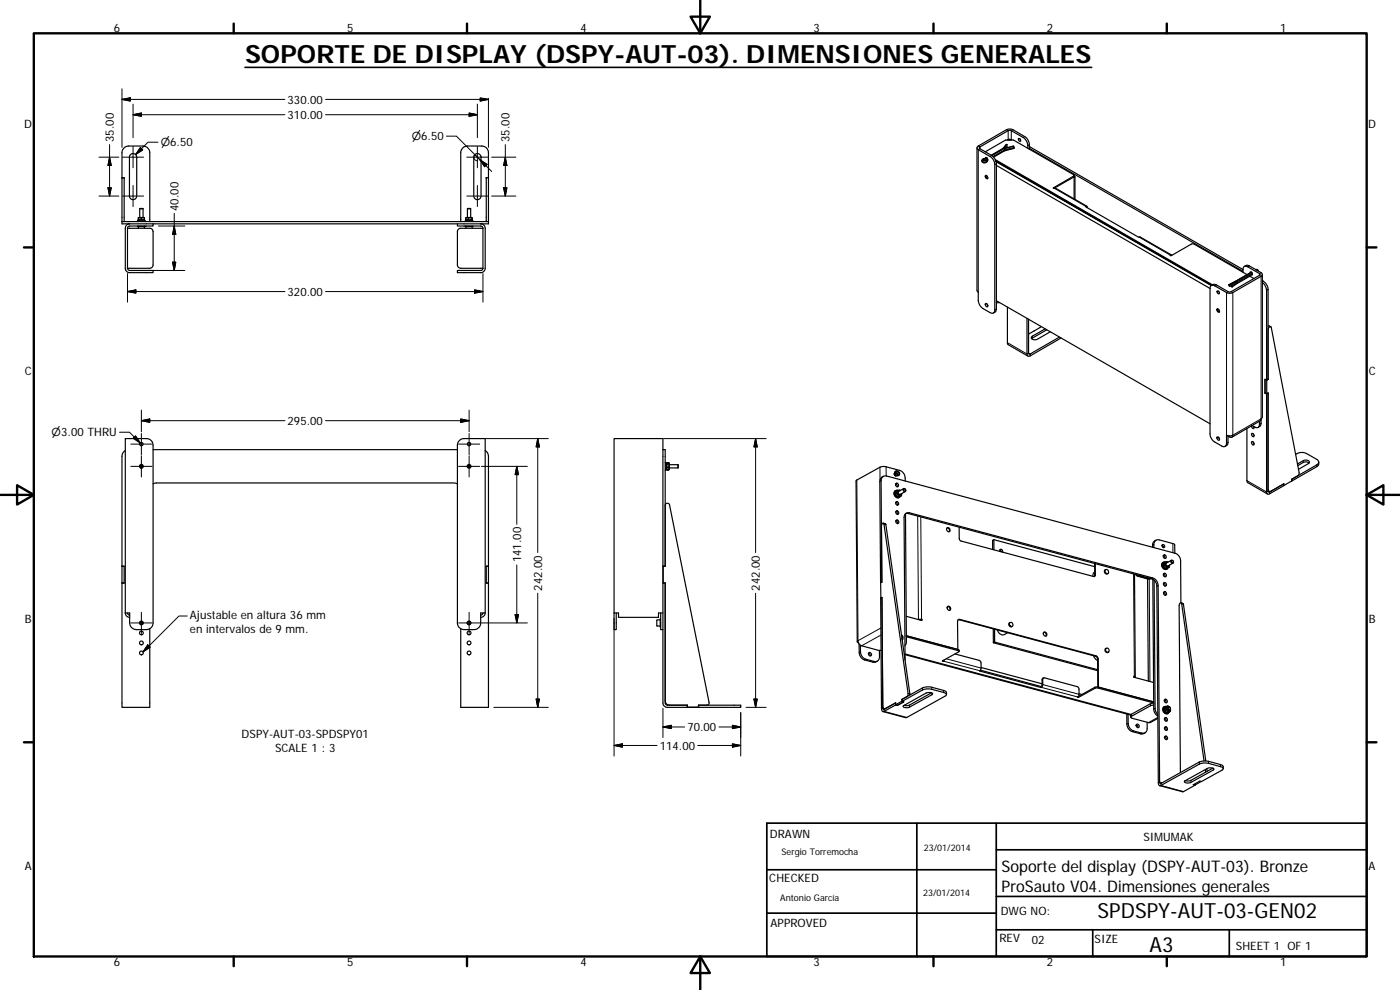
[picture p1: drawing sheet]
<svg xmlns="http://www.w3.org/2000/svg" width="420mm" height="297mm" viewBox="0 0 420 297" stroke-linecap="round" stroke-linejoin="round" font-family="sans-serif">
<g fill="none" stroke="#000" stroke-width=".36">
<path d="M36.6 53.3h.7v13.2M39.3 46.3a1.1 1.1 0 0 1 1.1-.1 1.1 1.1 0 0 1 .6 1v11.6a1.09 1.09 0 0 1-1.1 1.1 1.09 1.09 0 0 1-1-1.1v-11.6zM142.6 46.3a1.1 1.1 0 0 1 1.1-.1 1.1 1.1 0 0 1 .7 1v11.6a1.09 1.09 0 0 1-1.1 1.1 1.09 1.09 0 0 1-1.1-1.1v-11.6zM146.6 53.3h-.7v13.2M293.2 44.3v42.8l.4 .6v2.4a3.3 3.3 0 0 0 1.4 2.5l2.1 1.2a.85 .85 0 0 0 1 .1 .85 .85 0 0 0 .4-.9v-43.6a2.94 2.94 0 0 0-1.4-2.5l-3.5-2a.59 .59 0 0 1-.4-.5 .59 .59 0 0 1 .4-.6l8.9-5 1.5 .1 3.5 2.1a2.97 2.97 0 0 1 1.4 2.4v1.4M295.1 47.8l1-.3-.4 .5a.34 .34 0 0 1-.4 .2 .34 .34 0 0 1-.2-.4zM295.7 45.6l6.1-3.6h2.4l18 10.5v.3l-6.2 3.6h.7l9.5 5.5M295.7 47.5v-.1a.45 .45 0 0 1 .6 0 .45 .45 0 0 1 .1 .5M295.8 52.7a.55 .55 0 0 1 .6 .3 .55 .55 0 0 1-.2 .6 .72 .72 0 0 1-.4-.9zM295.8 52.7l.5 .9M295.9 52.6l.1 .7 .4 .3M296 47.5l-.7 .1a.72 .72 0 0 0-.3 1.2 .72 .72 0 0 0 1.2-.3l.2-.6-.3-.3"/>
<path d="M296.2 47.3l-.3 .2M296.4 48.2h-.1M298.7 47.9l65.2 37.6M298.9 48.3l64.8 37.3M298.9 48.5l64.6 37.2M299 49.6l64.1 37M301.2 44.5l-3.7 2.1M301.4 44.6l.1 .6M301.5 45.2l-3.3 1.9M302.2 43.3l-.9 1.3 2.9-.8 .1 .7-2.8 .8M302.2 43.3v.7l-.3 .4M302.2 43.3h-.2l-1 1.2"/>
<path d="M302.2 42a1.23 1.23 0 0 1 1.5 0M302.7 42h.5M305.7 41.6l.1-.1a.47 .47 0 0 1 .5 .4 .47 .47 0 0 1-.3 .5l-.4-.5zM306.1 41.7l.2 .3M308.5 44.5a3.2 3.2 0 0 0-1.5-3.3l-3.5-2-.6-.1-9 5.1 .1 .4 3.6 2.1a3.2 3.2 0 0 1 1.4 2.4v43.6l-.1 .7-.8 .5M308.9 44l64.1 36.9M308.9 44.5l64.1 36.9M322.3 53l.1 6.7M322.3 52.6l-.2 .6-5.7 3.3M322.3 52.7l.3 .4v6.7M36.6 66.5v.7h9.3M36.6 66.5h110"/>
<path d="M38.3 68.5v12M38.3 68.5h6.8l.6 .4 .2 .6v10l-.2 .6-.8 .4h-6.6M38.9 67.2a1.3 1.3 0 0 0-1.3 1.3v12a1.3 1.3 0 0 0 1.3 1.3h7v-.6h-7l-.3-.1-.3-.6M41.3 66.5v-.2h2.3v.2M41.3 67.8v.2h2.3v-.2M41.4 66.3v-.2h2.1v.2M41.5 68v.5M41.5 65.4l.2-.1h1.5l.1 .1M41.5 67.8h1.9M41.5 65.9h.9M41.5 65.9l.2 .2M41.5 65.4v.5"/>
<path d="M41.9 62.7v2.6M41.9 62.7h1M42.4 65.4h-.9M42.4 65.4h.9M42.4 65.9h.9M42.4 65.4v.5M42.9 62.7v2.6M43.3 68v.5M43.3 65.9l-.1 .2M43.3 65.4v.5M44.9 66.5v-20.7a2.08 2.08 0 0 0-2-2h-4.3a2.05 2.05 0 0 0-2 2v20.7M45.9 67.2h91.4"/>
<path d="M45.9 67.2v.6h-7l-.4 .2-.2 .5M138.3 66.5v-20.7a2.08 2.08 0 0 1 2-2h4.3a2.01 2.01 0 0 1 2 2v20.7M139.6 66.5v-.2h2.3v.2M139.6 67.8v.2h2.3v-.2M139.7 66.3v-.2h2.1v.2M139.8 65.4h.8M139.8 65.9l.2 .2M139.8 65.9h.8M139.8 65.4v.5M139.8 68v.5M139.8 67.8h1.9M140.3 62.7h1"/>
<path d="M140.3 62.7v2.6M140.6 65.4h1M140.6 65.9h1M140.6 65.4v.5M141.3 62.7v2.6M141.6 65.4h.2v.5h-.2M141.6 65.4v.5M141.7 68v.5M141.7 65.3h-1.7l-.2 .1M141.7 66l-.2 .1M144.3 67.2a1.37 1.37 0 0 1 1.3 1.3v12a1.37 1.37 0 0 1-1.3 1.3h-7v-.6h7l.4-.3 .2-.4M144.9 68.5v12"/>
<path d="M144.9 68.5h-6.9l-.5 .4-.2 .6v10l.2 .6 .8 .4h6.6M146.6 66.5v.7h-9.3v.6h7l.4 .2 .2 .5M326.3 62.3a.34 .34 0 0 0-.2-.4 .34 .34 0 0 0-.4 .1l16 9.2 .4-.1 9.5 5.4M351.7 76.6h-.6l.3 .2 6.2-3.6h.7l16 9.2M373.5 79.9l.8-.3 .4 .1 3.8 2.1a.59 .59 0 0 1 .4 .6 .59 .59 0 0 1-.4 .5l-8.5 4.9a2.02 2.02 0 0 1-1.9 0l-3.6-2.1a.85 .85 0 0 0-.9-.1 .85 .85 0 0 0-.5 1M295.8 91.1a.56 .56 0 0 1 .6 .3 .56 .56 0 0 1-.2 .7 .75 .75 0 0 1-.4-1zM296.2 91.2l.3 .5M299 90.2l64.1 36.9M299 90.8h.9M302.3 92.1l.1 11.1 6.1 3.6M308.2 95.5v10.7a.59 .59 0 0 0 .3 .6 .59 .59 0 0 0 .7 0l9.2-5.4M308.7 95.8v10.1l.2 .4 9.1-5.2"/>
<path d="M310.4 99.3l-1.7 .9M312.4 98l-2.1 1.3M313.7 98.7l-3.9 2.2a.63 .63 0 0 0-.2 .8 .63 .63 0 0 0 .9 .3l.9-.2 3.8-2.2M314.1 99l-4.5 2.6M363.1 86.6v43.6a2.98 2.98 0 0 0 1.4 2.4l2.2 1.2a.86 .86 0 0 0 1 .1 .86 .86 0 0 0 .4-.9v-2.4l.7 .2 1.2-.2a.57 .57 0 0 1-.3 .6 .57 .57 0 0 1-.7-.1l-.5-.3M365.3 92.7a.53 .53 0 0 1 .6 .3 .53 .53 0 0 1-.2 .7 .71 .71 0 0 1-.4-1zM365.3 87.3a.48 .48 0 0 1 .6 .3 .48 .48 0 0 1-.2 .6l-.4-.4zM365.4 92.6v.6l.5 .4-.6-.9M365.7 87.4l.2 .3M368.8 85.4l.1 .3M368.8 85.4h.1M368.9 85.4l.2 .6"/>
<path d="M368.9 85.4l1.9-1-1.4 1M369.4 85.4l.3 .2v.5zM370.8 84.4l.3 .2 .1 .5M373 80.9a.86 .86 0 0 1 .4-1 .86 .86 0 0 1 1 .2l3.6 2 .1 .5-8.9 5-.7-.1-3.7-2.1-.6-.1-.7 .3M373 80.9v.8M375.1 82.9l1.2 .7M375.1 81.9l.3-.3 .4 .4M375.6 81.7l-6.8 3.7M375.9 82.4l-6.1 3.7M377 80.9l.3-.1 .3 .5M378.9 84.2a3.2 3.2 0 0 1 1.7 2.6v27M378.9 84.8a3.2 3.2 0 0 1 1.2 2.3v27"/>
<path d="M378.9 82.3v42.8l-.4 .6M380.6 97.8l.2-.1 .6 .3M380.6 98.9a.6 .6 0 0 1 .2-.7 .6 .6 0 0 1 .7 0l8.4 43.7-.3 .8-1.9 1.1M379.6 118l.5 .2M379.7 117.9l.5 .3M379.7 117.9l-.1 .1M380.1 114.1l-.5-.3v4.2M380.1 118.2v29.4a.56 .56 0 0 0 .3 .6 .56 .56 0 0 0 .7-.1l4.2-2.4M380.1 114.1h.1M380.2 114.1v4.1M380.5 117.9l.1 .1M380.5 113.8h.1"/>
<path d="M380.6 113.8l-.5 .3M380.6 118l-.5 .2M380.6 117.9l-.4 .3M380.6 117.9v29.6l.3 .2 4.4-2.5M380.6 113.8l-.4 .3M37.6 131.6h6.3a2 2 0 0 1 2 2v53.3a1.97 1.97 0 0 1-2 2h-3a2.08 2.08 0 0 1-2-2v-3h-1.3zM37.6 135.2l-.7 .7-.3 1v75.3h8.3v-23.6M42.1 139.7l.3-.2 .4 .2v.4l-.4 .2-.3-.2zM45.9 134.9h91.4M138 132.1l1.3-.5h6.3v52.3h-1.3v3a1.97 1.97 0 0 1-2 2h-3a2.05 2.05 0 0 1-2-2v-53.3l.2-1zM140.4 139.7l.3-.1 .4 .1v.4l-.3 .2-.3-.2zM145.6 135.2l.7 .7 .3 1v75.3h-8.3v-23.6"/>
<path d="M199 134.9v-3.3h-14.7v52.3M199 134.9h.6v35h-.6v5h.6v36l.2 .5 .5 .2h6v.6M199 134.9v76a1.34 1.34 0 0 0 1.3 1.3h6M199.6 138.7v2.4M199.8 138.9h.3v2h-.3M200.2 139.2h.5M200.2 139.2v1.1M200.2 138.9v.3M200.2 138.9h.1M200.2 138.9l-.1 .3M200.7 139.2v1.1M200.7 138.9l.2 .3v1.5l-.2 .3"/>
<path d="M200.7 138.9v.3M200.7 138.9h-.5M200.9 139.4h2.5M203.4 139.4v1M365.3 131.1a.54 .54 0 0 1 .6 .3 .54 .54 0 0 1-.2 .7 .74 .74 0 0 1-.4-1zM365.7 131.2l.3 .5M368.5 130.7v2.5l-.8 .7M374.2 128.6v15.8l.2 .4 6 3.4M375.6 127.8a.47 .47 0 0 0 .1 .6 .47 .47 0 0 0 .7-.1l-.1-.3M375.6 132.6a.51 .51 0 0 1 .7 .2 .51 .51 0 0 1-.2 .7l-.4-.3zM375.7 130.1a.54 .54 0 0 1 .6 .3 .54 .54 0 0 1-.2 .6l-.5-.5zM376.1 130.1l.3 .6"/>
<path d="M376.1 132.6l.3 .5M376.1 127.9l.3 .3M378 126.4v.9a.86 .86 0 0 1-.4 .9 .86 .86 0 0 1-1-.1l-.8-.4M378.5 125.7l-.3 .6-8.5 4.9M378.5 125.7l-.1 1.8-.8 .7M388.8 136.3a3.3 3.3 0 0 1 3.3-.2l3.1 1.7a.86 .86 0 0 1 .6 .9 .86 .86 0 0 1-.6 .8l-7.5 4.3M389.4 139.2l1.9-1.1a1.02 1.02 0 0 1 1.6 .8l-3.2 1.9M392.9 138.9a1.54 1.54 0 0 0-1.8-.2l-1.6 1M395.8 138.7v.7l-.6 .6-7.5 4.3M137.3 145.2l-1-.3h-89.4l-1 .3M199.6 151.7a.66 .66 0 0 1 .6-.7 .66 .66 0 0 1 .7 .5l11.9 59.3-.1 .5-.5 .3M200.1 140.7l.1 .3"/>
<path d="M200.2 140.9v.1M200.2 141h.5M200.2 140.3h.5M200.2 140.3v.7M200.7 140.3v.7M200.9 140.4h2.5M264.5 157.8a.53 .53 0 0 1 .2-.6 .53 .53 0 0 1 .6-.1l7.2 51-.4 .9M265.1 142.9l-.7 .5-.4 1 .3 30.4M265.1 157l.6 .1 .2 .3 7.2 51.1M268.5 142.4l-.1-.3a.8 .8 0 0 1 .9-.8 .73 .73 0 0 1 .7 .7 .73 .73 0 0 1-.7 .7h-.5M268.5 142.6l.6 .1M268.7 142.6l.1 .1"/>
<path d="M268.7 147.2a1.18 1.18 0 0 0-.2 1.5 1.18 1.18 0 0 0 1.4 .5M268.8 145.2l.4 .3v.6M268.8 148.2l.6 .8M268.8 150.7l.4 .3 .1 .6M268.8 142.7v.1M268.8 153.5l.4 .2 .1 .6M268.8 156.3l.4 .2 .1 .6M268.8 142.7l-.1 .1M268.9 142l-.3 .5 .3-.6a.35 .35 0 0 1 .4 .2 .35 .35 0 0 1-.1 .4h-.6M268.9 142l.2 .1M268.9 142l.3 .1M269 150.5a.5 .5 0 0 1 .7 .2 .5 .5 0 0 1-.1 .6 .5 .5 0 0 1-.7 0z"/>
<path d="M269 148l-.2 .2M269 148l.7 .8M269.2 147.1l1 .1M269.2 147.1l-.3 .3-.1 .8M269.2 147.1l-.2 .9M269.2 147.1a1.13 1.13 0 0 0-.8 1.3 1.13 1.13 0 0 0 1.2 .9l.6-.4M269.7 148.8l-.3 .2M270.1 147.2a.62 .62 0 0 0-.7 .5 .62 .62 0 0 0 .4 .7 .62 .62 0 0 0 .8-.3M270.1 148.9a1.03 1.03 0 0 1-1.3-.4 1.03 1.03 0 0 1 .2-1.3 1.04 1.04 0 0 0-.4 1.4 1.04 1.04 0 0 0 1.4 .4M270.5 148.8l-1.1 .2M270.5 148.8h-.8M270.6 148.1l-.1 .7"/>
<path d="M271.2 146.6l-1.5 .8a.52 .52 0 0 0-.1 .7 .52 .52 0 0 0 .6 .2l1.5-.8M271.7 144.3a2.74 2.74 0 0 0-1.7-3.2l-4.3-1.1h-1l-7.8 4.2 .4 48.4M284.2 158.4a.71 .71 0 0 1 .7 .4 .71 .71 0 0 1-.1 .7M287.9 158.2v3.5l.5 .6 39.9 10.7 .4-.5v-3.4M380.6 147.3l.2 .1M385.3 145.2v.5M385.3 145.7h.1M385.3 145.2l-3.8 2.1a.57 .57 0 0 1-.7 .1 .57 .57 0 0 1-.2-.6M387.7 143.8v.5M387.7 144.3l-2.4 1.4M387.7 143.8l-.1 .5M36.6 174.9h.7"/>
<path d="M36.6 169.9h.7M36.6 169.9h.7v5h-.7M145.9 174.9h.7M145.9 169.9h.7M146.6 169.9h-.7v5h.7M199 174.9h.6M199 169.9h.6M264.3 174.8h.1M264.3 179.5l.3 33.1a.61 .61 0 0 0 .1 .7 .61 .61 0 0 0 .6 .1l3.5-1.9M264.3 174.8l.1 4.7 .3-.3 .3 33.5 .2 .2 3.6-2M264.3 174.8l.4-.2-.3-30.3a1.32 1.32 0 0 1 1.7-1.5l86.6 23.2a2.39 2.39 0 0 1 1.6 2.3l.1 12.6 .7 .3 6.8 47.1M264.4 179.5h.1"/>
<path d="M264.7 174.6l-.4 .2M264.7 179.3l-.4 .2M298.3 161.9l30.2 8.1M298.3 161.9l-.4 .2v2.8M298.3 161.9v3.1M300 165.4a.5 .5 0 0 1 .6-.6 .5 .5 0 0 1 .3 .7v.2M300 165l.5 .6M328.5 171.6l-.4 .5-.1 .8M328.5 169.1l-.1 3.9M331.8 170.9a.67 .67 0 0 0-.3 .9 .67 .67 0 0 0 1 .3M340.5 172.3l.2 30.8M340.9 172.4l.5 .5 3 .8"/>
<path d="M341.2 172.4l.4 .4 3 .8 .5-.1M342 172.7l.8 .2M344.4 173.7l.2 30.7M345.4 173.6l-1 .1M346 173.8l.3 38.9a2.66 2.66 0 0 0 1.2 2.1M346.3 164.3v-.9a1.29 1.29 0 0 1 1.6-1.4l4.5 1.2 .1 .3 .1 2.5M346.4 174.1l.3 38.4 .2 1 .6 .8M346.9 162.1a1.76 1.76 0 0 0-1 2.1M348.8 163.6l.4 .7M349.1 168.7a1.2 1.2 0 0 0-.3 1.5 1.2 1.2 0 0 0 1.4 .6M349.1 166.7l.5 .4v.5M349.2 175l.4 .3 .1 .5"/>
<path d="M349.2 172.2l.4 .4v.5M349.2 169.9l.7 .7M349.2 177.8l.5 .3v.5M349.3 168.7a1.05 1.05 0 0 0-.3 1.4 1.05 1.05 0 0 0 1.3 .5M349.4 168.7l-.2 .2v1M349.4 169.7l-.2 .2M349.4 169.7l.8 .7M349.4 168.7v1M349.7 168.7a1.01 1.01 0 0 0-.6 1.2 1.01 1.01 0 0 0 1.2 .7l.3-.3M349.7 168.7a.98 .98 0 0 0-1 .7 .98 .98 0 0 0 .5 1.1 .78 .78 0 0 0 .7 .3 .78 .78 0 0 0 .7-.5M350.2 170.4l-.3 .2M350.4 168.7a.67 .67 0 0 0-.7 .9 .67 .67 0 0 0 1.1 .3l.1-.3"/>
<path d="M350.5 168.7l-.3-.2-.8 .2M350.9 170.1l-.7 .3M350.9 170.1l-1 .5M351 169.6l-.1 .5M351.5 168.1l-1.5 .9a.51 .51 0 0 0 0 .6 .51 .51 0 0 0 .5 .2l1.5-.8M37.6 183.9a1.3 1.3 0 0 0 1.3 1.3M38.3 183.9l.3 .6 .3 .1M42.2 186.5h.5l.2 .4-.2 .4h-.5l-.3-.4zM140.6 186.5h.5l.1 .5-.3 .4-.4-.1-.2-.5zM144.9 183.9l-.2 .5-.4 .2M145.6 183.9a1.37 1.37 0 0 1-1.3 1.3M184.3 183.9v5h.6v-5"/>
<path d="M184.3 183.9h1.3v1.3h12v-1.3h1.4M198.1 186l-1 .1v1.7h1M198.3 183.9v5h.7M198.3 185.7v2.4M257.7 192.9l-.4-.2 .2-.5a1.58 1.58 0 0 0 1.1 1.6l4.9 1.3h.9M257.8 193.2l.1 2.5a2.43 2.43 0 0 0 1.6 2.3l2.7 .7 1.1-.3M258.2 193.6v1.9a2.43 2.43 0 0 0 1.7 2.3l2.4 .7a1.29 1.29 0 0 0 1.7-1.5l-.1-1.9M260.7 196l.3 .2 .1 .6M270.6 190.6a.54 .54 0 0 1 .1 .9h.1M270.6 190.6a.41 .41 0 0 1 .3 .4 .41 .41 0 0 1-.2 .4M270.9 191.4l-.2 .4M270.9 191.3l-.1 .7 .1-.1"/>
<path d="M271.6 193.7l.4-1.1-.2-38.5h.8l72.9 19.5a2.33 2.33 0 0 1 1.7 2.3l.4 59a.6 .6 0 0 0 .1 .6 .6 .6 0 0 0 .7 .2l12-6.6 1.7-.2 4.2 1.1a.58 .58 0 0 1 .7 .3 .58 .58 0 0 1-.3 .8l-6.1 3.4-.5-.1-2 1.1h.5M271.6 198.1l-.3-42.8a1.3 1.3 0 0 1 1.6-1.4l73 19.5a2.38 2.38 0 0 1 1.7 2.3l.5 59.2 .3 .2 11.5-6.5 .8-.2h2l3.6 1 .8 .5v.7M271.6 196.4l67.7 18.1M271.6 196.2l67.9 18.2M272 184.9l4.7 1.3v-.3h-1M272 190.8l15.6 4.1 .3 .5M272 191.1l15.9 4.3-5.1 2.9 .4 .1 .2-.4M275.9 186l.6 .1M276.7 185.9l-.2 .1M283.1 198.2v.2M284.3 182a.61 .61 0 0 1 .9 .3 .61 .61 0 0 1-.5 .8l-.4-.3zM284.4 182a.71 .71 0 0 1 .6 .4 .71 .71 0 0 1 0 .7"/>
<path d="M286.6 196.2l7.5 2.1 .3 .6v1.5l-.4 .9 18.5 5 .4-.6 .1-2 .3-.3 10 2.6 .4 .3 .1 .5v1.9l-.4 .5 .2 .1 5.1-2.8 .5-.1 17.1 4.5M287.5 194.9l-.1-8.5 .5-.6 41.2 11.1 .5 .8 .1 8.5M287.6 185.9l41.3 11 .5 .9 .1 8.3M298.1 188.7v4.1M298.1 192.8l31.3 8.4M298.5 188.8v3.9l30.9 8.2M298.5 192.7l-.4 .1M299.3 189a1.68 1.68 0 0 0 2.1 1.4l1-.6M303 186.9a.6 .6 0 0 1 .9 .2 .6 .6 0 0 1-.4 .9l-.5-.5zM303.1 186.8a.66 .66 0 0 0-.3 .9 .66 .66 0 0 0 1 .2M313.2 189.7a.72 .72 0 0 1 .7 .4 .72 .72 0 0 1 0 .8M328.2 196.7l.4 .8 .8 .7"/>
<path d="M332 194.5a.67 .67 0 0 0-.3 .9 .67 .67 0 0 0 1 .3M199.6 210.2a1.3 1.3 0 0 0 1.3 1.4M209.6 211.6h12.7v.6h-12.6M209.6 211.6v.6h-3.3M209.7 211.6v.6h-3.4M265.4 212.7h.1M268.8 210.9v.6M268.8 210.9h.1M268.8 211.5l.5 .2M268.8 210.9l-3.1 1.7a.61 .61 0 0 1-.7-.1 .61 .61 0 0 1-.1-.7M269.3 211.6v.1M270.7 210.4l-1.9 1.1"/>
<path d="M270.7 210.4h.1M270.7 209.8h.1M270.7 209.8v.6M270.7 209.8v.6l.6 .2-2 1.1M270.7 210.4l6.7-3.6h1.9l3.9 1a.59 .59 0 0 1 .7 .3 .59 .59 0 0 1-.2 .8l-11.7 6.4-7-1.8M271.1 211.8l7-3.9 .7-.1a.73 .73 0 0 1 1 .5l-6.8 3.9-.9 .1a.71 .71 0 0 1-1-.5zM271.2 210.6l-1.9 1-.5-.1M271.7 211.4v.3M279.6 207.9l-6.8 3.7h-1.5M284 208.4v-.7l-.6-.5-3.8-1-1.3-.1-1.5 .3-6.1 3.4M294.2 201.1l18.3 4.9M294.4 200.3l18.3 4.9"/>
<path d="M312.5 206v.3M313.1 203.4l-.4 .4v1.8l-.2 .4M323.6 209v.3M323.6 209l5-2.8 .6-.1 17.1 4.5M323.8 208.2l.9 .2M338.2 214.2v3a2.43 2.43 0 0 0 1.6 2.3l2.8 .7 1-.3M338.5 214.3l.1 2.7a2.48 2.48 0 0 0 1.6 2.3l2.5 .7a1.25 1.25 0 0 0 1.6-1.4v-1.9M339.3 214.6v.6M340.3 203.1v.1M340.6 203.3l.1-.3-.4-.1v.3l5.9 1.6M341 217.5l.4 .4 .1 .4M346.3 211.6l-.9 .1-6.1 3.5 .5 .3 5.1 1.4 2.6-1.4"/>
<path d="M346.3 211l-1 .1-6 3.5M349.4 212a1.18 1.18 0 0 0-.3 1.5 1.18 1.18 0 0 0 1.5 .6M349.5 210l.3 .2 .1 .7M349.5 215.5l.4 .3 .1 .6M349.5 213.2l.7 .7M349.5 218.3l.4 .3 .1 .5M349.6 209.8a.51 .51 0 0 1 .8 .5 .51 .51 0 0 1-.8 .4l-.2-.5zM349.6 212a1.05 1.05 0 0 0-.3 1.4 1.05 1.05 0 0 0 1.3 .5M349.7 213l.8 .7M349.7 212a.82 .82 0 0 1 1.2 .1M349.7 212v1M349.7 212l-.2 .2v1"/>
<path d="M349.7 213l-.2 .2M350 212a.95 .95 0 0 0-.5 1.3 .95 .95 0 0 0 1.4 .3M350 212a1.09 1.09 0 0 0-1 1.1 1.09 1.09 0 0 0 1.1 1h.4l.4-.5M350.5 213.7l-.3 .2M350.6 212.1a.44 .44 0 0 1 .7 .3 .44 .44 0 0 1-.6 .5l-.2-.4zM350.6 212.1l-.2 .2a.51 .51 0 0 0-.1 .6 .51 .51 0 0 0 .5 .2l.3-.1M350.7 212a.68 .68 0 0 0-.7 .9 .68 .68 0 0 0 1 .4l.2-.4M351.2 213.4l-.7 .3M351.2 213.4l-1 .5M351.3 212.7l-.1 .7M349.5 221.1l.5 .3v.5M355.4 234.5l7-4 .8-.1a.74 .74 0 0 1 1.1 .5l-6.9 3.9-.8 .2a.89 .89 0 0 1-1.2-.5z"/>
<path d="M358.6 235.6l-3.6 2-6.9-1.9M360.5 234.5l-1.8 1-.5-.1M361.3 228.3l-6.7-47.3a.43 .43 0 0 0-.6 0 .43 .43 0 0 0-.1 .5l.4 50.3M361.7 230.9l.1 .8M362.2 230.7l.1 .7M364 230.5l-6.6 3.6-.8 .2-.8-.1"/>
<circle cx="42.4" cy="133.2" r=".49"/>
<circle cx="42.4" cy="139.9" r=".57"/>
<circle cx="140.8" cy="133.2" r=".48"/>
<circle cx="140.8" cy="139.9" r=".57"/>
<circle cx="269.3" cy="145.5" r=".5"/>
<circle cx="269.3" cy="153.8" r=".49"/>
<circle cx="269.3" cy="156.5" r=".5"/>
<circle cx="271.4" cy="147.1" r=".44"/>
<circle cx="271.5" cy="147" r=".35"/>
<circle cx="284.6" cy="159" r=".6"/>
<circle cx="332.2" cy="171.6" r=".6"/>
<circle cx="349.1" cy="163.9" r=".44"/>
<circle cx="349.6" cy="175.3" r=".49"/>
<circle cx="349.6" cy="167" r=".49"/>
<circle cx="349.6" cy="172.5" r=".49"/>
<circle cx="349.7" cy="178" r=".5"/>
<circle cx="351.8" cy="168.5" r=".46"/>
<circle cx="351.8" cy="168.5" r=".36"/>
<circle cx="42.4" cy="192.9" r=".56"/>
<circle cx="42.4" cy="195.9" r=".57"/>
<circle cx="42.4" cy="189.9" r=".56"/>
<circle cx="42.4" cy="186.9" r=".56"/>
<circle cx="140.8" cy="192.9" r=".57"/>
<circle cx="140.8" cy="195.9" r=".58"/>
<circle cx="140.8" cy="186.9" r=".57"/>
<circle cx="140.8" cy="189.9" r=".57"/>
<circle cx="261.1" cy="196.3" r=".52"/>
<circle cx="313.6" cy="190.3" r=".59"/>
<circle cx="332.3" cy="195.2" r=".6"/>
<circle cx="341.4" cy="217.8" r=".51"/>
<circle cx="350" cy="215.8" r=".5"/>
<circle cx="350" cy="218.6" r=".49"/>
<circle cx="351" cy="212.5" r=".34"/>
<circle cx="350" cy="221.4" r=".48"/>
</g>
<g fill="none" stroke="#000" stroke-width=".3">
<path d="M36.6 26.6v17.6M36.6 29.8l2.5-.5v1zM36.6 29.8h48.9M39.9 31.2v10.1M39.9 34.4l2.5-.5v1zM39.9 34.4h45.6M97.7 29.8h48.9M97.7 34.4h45.6M140.8 33.9l2.5 .5-2.5 .5zM143.3 31.2v10.1M144.1 29.5v.8l2.5-.5M145.1 29.5l1.5 .3"/>
<path d="M146.6 29.5v14.7M302.1 38.9l.5 .3v2.7M304 38.9l-.5 .3v2.7M29.7 47.2h6M29.7 58.8h6M32.4 56.3h1l-.5 2.5zM32.9 43.4v15.4M32.9 47.2l.5 2.5h-1zM36.8 47.2h6.3M36.8 58.8h6.3M39.9 44v6.3M39.9 55.6v6.4"/>
<path d="M42.1 44.3l.7 .7-2.1 1.4zM47.4 42.7h-3l-3.7 3.7M134 40.9h3l7 7M140.1 47.2h6.3M140.1 58.8h6.3M142.4 46.6a1.08 1.08 0 0 0-.1 1.1 1.08 1.08 0 0 0 1.1 .5M142.5 46.4l1.5 1.5M143.3 44v6.3M143.3 55.6v6.4M144 47.9l2.2 1.4-.8 .7zM144 47.9l3.6 3.6M147.5 47.2h7.3"/>
<path d="M147.5 58.8h7.3M151.1 56.3h1l-.5 2.5zM151.6 47.2l.5 2.5h-1zM151.6 43.4v15.4M293.6 43.8l.5 .3v.5l-.5 .3v42.8M294.7 48.1a.92 .92 0 0 0 1.5 .2M295.3 47.6l-.2 .2a.52 .52 0 0 0 .3 .5 .52 .52 0 0 0 .6-.3l.2 .3M295.3 47.7v.4M296.2 48.3v.2M296.2 47.4l-.9 .2M296.3 47.5l-.4 .5M296.4 48.1a1.01 1.01 0 0 1-1.7 .2"/>
<path d="M296.4 48.1v.1M296.4 47.9v.2M296.4 47.9l-.2 .4M297.6 46.7l-.5 .2M299 49.1l-.5 .3M302.1 43.3l-.9 1.2-3.7 2.1M302.5 41.9l.2 .1M303.5 41.9l-.3 .1M304.2 43.9l-2.8 .7-3.7 2.1M304.3 44.4l-2.7 .7-3.5 2M304.3 44.2l-2.7 .7-3.6 2.1M307.5 41l-.5 .2"/>
<path d="M308.9 43.4l-.4 .3M316.4 56.5l9.4 5.4M322.1 52.9v.3M322.5 52.9h-.2M322.6 53.1l-.2 .1M47.5 67.8h8M51.8 78.7h1l-.5 2.5zM52.3 64.1v17.1M52.3 67.8l.5 2.5h-1zM341.9 71.1l9.4 5.6M374.9 79.8l-.5 .3M38.3 87.5l2.5-.5v.9z"/>
<path d="M38.3 87.5h47.2M38.3 82.1v8.6M45.5 81.2h10M97.7 87.5h47.2M142.4 87l2.5 .5-2.5 .4zM144.9 82.1v8.6M299 92.7l-.5 .3M365 85.5l-.5 .2M368.5 87.5l-.4 .3v42.8M368.9 85.7l.2 .3 .5-.1M370.8 84.4l-1.4 1M375.6 81.7l-6.8 3.7"/>
<path d="M375.9 82.4l-.1-.5-6.1 3.7M375.9 82.1l-6 3.7M376.9 80.9l.1 .1M377.5 81l-.2 .1M377.5 81.2v.1M378.5 81.8l-.5 .3v.5l.5 .3v42.8l-8.5 4.9v-42.8l-.5-.3M379.2 84.4l-.3 .2M380.6 86.8l-.5 .3M302.3 102.8l5.9 3.4 .5-.3 .5 .3v.6M309.8 100.9v.6M35.9 129.7h3l3.2 3.2M39.3 139.9h6.3"/>
<path d="M39.3 133.2h6.3M40.7 130.8l1.4 2.1-2.1-1.4zM42.4 123v6.6M42.4 126.2l2.5-.5v1zM42.4 126.2h43.1M42.4 130.1v6.3M42.4 136.8v6.3M97.7 126.2h43.1M137.6 139.9h6.4M137.6 133.2h6.4M138.3 125.7l2.5 .5-2.5 .5zM140.8 123v6.6"/>
<path d="M140.8 130.1v6.3M140.8 136.8v6.3M144.5 139.9h13.8M145.9 131.6h18.7M155.1 139.9v17.4M155.1 139.9l.5 2.5h-1zM161.4 131.6v34.2M161.4 131.6l.5 2.5h-1zM199.2 131.6h30.7M226.8 131.6v34.2M226.8 131.6l.5 2.5h-1zM368.5 132.7l-.4 .3"/>
<path d="M369 130.8v.3M378.5 127l-.5 .3M391.1 138.2v.5M395.2 139.5v.5M257.1 144l.4 48.2 6.9-3.8M264.1 140.2v3.8M264.4 144.3l-.4 .1M265.3 157.3l.6 .1M265.9 140.1v2.7M268.4 142.1l.2 .5 .7 .1M268.4 142.1h.1M268.4 142v.1"/>
<path d="M268.5 141.8l.1 .2a.44 .44 0 0 1 .7 0 .44 .44 0 0 1-.1 .6M268.6 141.6a.87 .87 0 0 1 1.2 1M268.6 142l-.2 .5M268.7 141.5a.85 .85 0 0 1 .9 .1 .85 .85 0 0 1 .3 .8M268.8 142h-.1M269.4 142.3l-.2 .2M269.7 147.4a.53 .53 0 0 0-.1 .7 .53 .53 0 0 0 .6 .2M272.9 153.9l-.3 .2M275.4 154.9l.2 31M276.3 155.1l.3 30.7-.2 .1M374.2 144.2l5.9 3.4 .5-.3 .5 .3v.5M155.1 169.5v17.4"/>
<path d="M161.4 178v34.2M226.8 178v34.2M264.4 179.5h.1M328.7 172.5l-.2 .1M340.2 172.2l.1 30.8M341.6 172.8l-.2 .1M344.6 173.4l-.2 .3M344.9 173.7l.2 30.8M345 173.5l.3 .1M345.9 173.4l-.4 .2M346.3 163.4l-.4 .2M347.6 175.7l-.4 .2"/>
<path d="M350 169a.51 .51 0 0 0 0 .6 .51 .51 0 0 0 .5 .2M352 163.1v2.7M39.3 186.9h6.3M42.4 183.7v6.4M44.3 193.5l.8 .7-2.2 1.4zM56.2 184.8h-2.5l-10.8 10.8M137.6 186.9h6.4M140.8 183.7v6.4M144.5 186.9h13.8M154.6 184.4h1l-.5 2.5zM184.3 185.5v41.3M258.2 195.5l-.3 .2"/>
<path d="M259.9 197.8l-.4 .2M262.3 198.5l-.4 .2M264.4 190.5l-5.8 3.3M283.2 198.1v.3l10.9 2.9M284 197.7l10.4 2.7M287.6 194.9v.3M288 185.8l-.1 .1M328.9 196.8l-.2 .1M329.6 197.7l-.2 .1M354.6 181.2l.6 .1M148.2 212.2h16.4M160.9 209.7h1l-.5 2.5z"/>
<path d="M199 212.5v8.8M199 218.1l2.5-.5v1zM199 218.1h6.5M215.8 218.1h6.5M219.8 217.6l2.5 .5-2.5 .5zM222.3 213.8v13M223.9 212.2h6M226.3 209.7h1l-.5 2.5zM265.1 212.5l-.5 .1M265.3 212.8v.6l6.8 1.9M272.5 208.1l.6 .1M273 211.5v.7"/>
<path d="M276.8 206.4v.6M279.6 206.2v.6M279.7 207.9v.5M283.2 207.2v.6M312.6 206.2l10.9 2.9M312.9 203.9l-.2 .1M313 205.4l10.8 2.9M328.6 206.2v.3M329.5 206.1v.3M338.6 217l-.4 .2M339.5 214.3v.6M340.2 219.3l-.4 .2"/>
<path d="M340.3 203.1v.1M342.7 220l-.4 .2M345.3 211.1v.7M346.7 212.5l-.4 .2M347.5 215.3l-2.8 1.5M350.4 212.3a.52 .52 0 0 0-.1 .6 .52 .52 0 0 0 .5 .2M184.3 223.7l2.5-.5v1zM184.3 223.7h12.9M209.4 223.7h12.9M219.8 223.2l2.5 .5-2.5 .5zM347.6 234.9l.4-.2 .8 .2M348.4 235.1v.6l6.8 1.8"/>
<path d="M357.4 234.1v.7M359.9 228.6v.7M362.7 228.4v.6M364.1 230.5v.5M366.3 229.4v.6"/>
</g>
<g fill="#000">
<circle cx="36.6" cy="53.3" r=".18"/>
<circle cx="37.3" cy="53.3" r=".18"/>
<circle cx="145.9" cy="53.3" r=".18"/>
<circle cx="146.6" cy="53.3" r=".18"/>
<circle cx="370.7" cy="84.5" r=".18"/>
</g>
<g fill="none" stroke="#000" stroke-width=".71">
<path d="M10.1 10h400.1v277h-400.1zM70.1 7.1v2.9M140.2 7.1v2.9M207.3 5h5.8l-2.9 5zM210.2 0v10M280.2 7.1v2.9M350.2 7.1v2.9M7.2 74.2h2.9M410.2 74.2h2.9M.2 148.5h9.9M5.1 145.6l5 2.9-5 2.9zM410.2 148.5l5-2.9v5.8z"/>
<path d="M410.2 148.5h9.9M7.2 222.7h2.9M410.2 222.7h2.9M70.1 287v2.9M140.2 287v2.9M210.2 287l2.9 5h-5.8zM210.2 287v10M280.2 287v2.9M350.2 287v2.9"/>
</g>
<path d="M230.1 247h180.1v40h-180.1zM275.2 247v40M299 255h111.2M299 247v40M230.1 274h68.9M230.1 261h68.9M299 279h111.2M299 269h111.2M327.9 279v8M368.9 279v8" fill="none" stroke="#000" stroke-width=".51"/>
<path d="M73.5 20.2h254.1" fill="none" stroke="#000" stroke-width=".48"/>
<g fill="#000" stroke="#000" stroke-width=".3">
<path d="M36.6 29.8l2.5-.5v1zM39.9 34.4l2.5-.5v1zM140.8 33.9l2.5 .5-2.5 .5zM144.1 29.3l2.5 .5-2.5 .5zM32.4 56.3h1l-.5 2.5zM32.9 47.2l.5 2.5h-1zM42.1 44.3l.7 .7-2.1 1.4zM144 47.9l2.2 1.4-.8 .7zM151.1 56.3h1l-.5 2.5zM151.6 47.2l.5 2.5h-1zM51.8 78.7h1l-.5 2.5zM52.3 67.8l.5 2.5h-1z"/>
<path d="M38.3 87.5l2.5-.5v.9zM142.4 87l2.5 .5-2.5 .4zM40.7 130.8l1.4 2.1-2.1-1.4zM42.4 126.2l2.5-.5v1zM138.3 125.7l2.5 .5-2.5 .5zM161.4 131.6l.5 2.5h-1zM226.8 131.6l.5 2.5h-1zM155.1 139.9l.5 2.5h-1zM44.3 193.5l.8 .7-2.2 1.4zM154.6 184.4h1l-.5 2.5zM160.9 209.7h1l-.5 2.5zM199 218.1l2.5-.5v1z"/>
<path d="M219.8 217.6l2.5 .5-2.5 .5zM226.3 209.7h1l-.5 2.5zM184.3 223.7l2.5-.5v1zM219.8 223.2l2.5 .5-2.5 .5z"/>
</g>
<text font-size="7.6" x="73.5" y="19">SOPORTE DE DISPLAY (DSPY-AUT-03). DIMENSIONES GENERALES</text>
<g font-size="6.3">
<text x="329.4" y="275.4">SPDSPY-AUT-03-GEN02</text>
<text x="345" y="285.6">A3</text>
</g>
<g font-size="4.8">
<text x="300.6" y="261.8">Soporte del display (DSPY-AUT-03). Bronze</text>
<text x="300.6" y="267.5">ProSauto V04. Dimensiones generales</text>
</g>
<g font-size="3.5">
<text x="34.2" y="9.6">6</text>
<text x="104.2" y="9.6">5</text>
<text x="174.2" y="9.6">4</text>
<text x="244.2" y="9.6">3</text>
<text x="314.2" y="9.6">2</text>
<text x="384.2" y="9.6">1</text>
<text x="86.3" y="35.7">310.00</text>
<text x="86.3" y="31.1">330.00</text>
<text x="7.3" y="38.4">D</text>
<text x="410.6" y="38.4">D</text>
<text x="34.2" y="42.6" transform="rotate(-90 34.2 42.6)">35.00</text>
<text x="152.9" y="42.6" transform="rotate(-90 152.9 42.6)">35.00</text>
<text x="53.6" y="63.3" transform="rotate(-90 53.6 63.3)">40.00</text>
<text x="86.3" y="88.8">320.00</text>
<text x="7.4" y="112.6">C</text>
<text x="410.8" y="112.6">C</text>
<text x="86.3" y="127.5">295.00</text>
<text x="156.4" y="168.7" transform="rotate(-90 156.4 168.7)">141.00</text>
<text x="162.7" y="177.2" transform="rotate(-90 162.7 177.2)">242.00</text>
<text x="228" y="177.2" transform="rotate(-90 228 177.2)">242.00</text>
<text x="57" y="185.8">Ajustable en altura 36 mm</text>
<text x="7.4" y="186.9">B</text>
<text x="57" y="189.9">en intervalos de 9 mm.</text>
<text x="410.8" y="186.9">B</text>
<text x="72.5" y="221.3">DSPY-AUT-03-SPDSPY01</text>
<text x="206.3" y="219.4">70.00</text>
<text x="82.5" y="225.5">SCALE 1 : 3</text>
<text x="198" y="224.9">114.00</text>
<text x="231.1" y="251.4">DRAWN</text>
<text x="343.2" y="252.3">SIMUMAK</text>
<text x="7.4" y="261.1">A</text>
<text x="410.8" y="261.1">A</text>
<text x="230.9" y="264.6">CHECKED</text>
<text x="300.3" y="274.5">DWG NO:</text>
<text x="231.3" y="278.2">APPROVED</text>
<text x="299.9" y="282.6">REV</text>
<text x="309.7" y="283.3">02</text>
<text x="328.5" y="283">SIZE</text>
<text x="370.9" y="285.1">SHEET 1 OF 1</text>
<text x="34.2" y="289.9">6</text>
<text x="104.2" y="289.9">5</text>
<text x="174.2" y="289.9">4</text>
<text x="244.2" y="289.9">3</text>
<text x="314.2" y="289.9">2</text>
<text x="384.2" y="289.9">1</text>
</g>
<g font-size="3.3">
<text x="48.2" y="43.9">⌀6.50</text>
<text x="123.6" y="42.1">⌀6.50</text>
<text x="15.5" y="131">⌀3.00 THRU</text>
</g>
<g font-size="2.7">
<text x="234.5" y="256.6">Sergio Torremocha</text>
<text x="277.3" y="255.2">23/01/2014</text>
<text x="277" y="268.7">23/01/2014</text>
<text x="234.2" y="270.2">Antonio García</text>
</g>
</svg>
